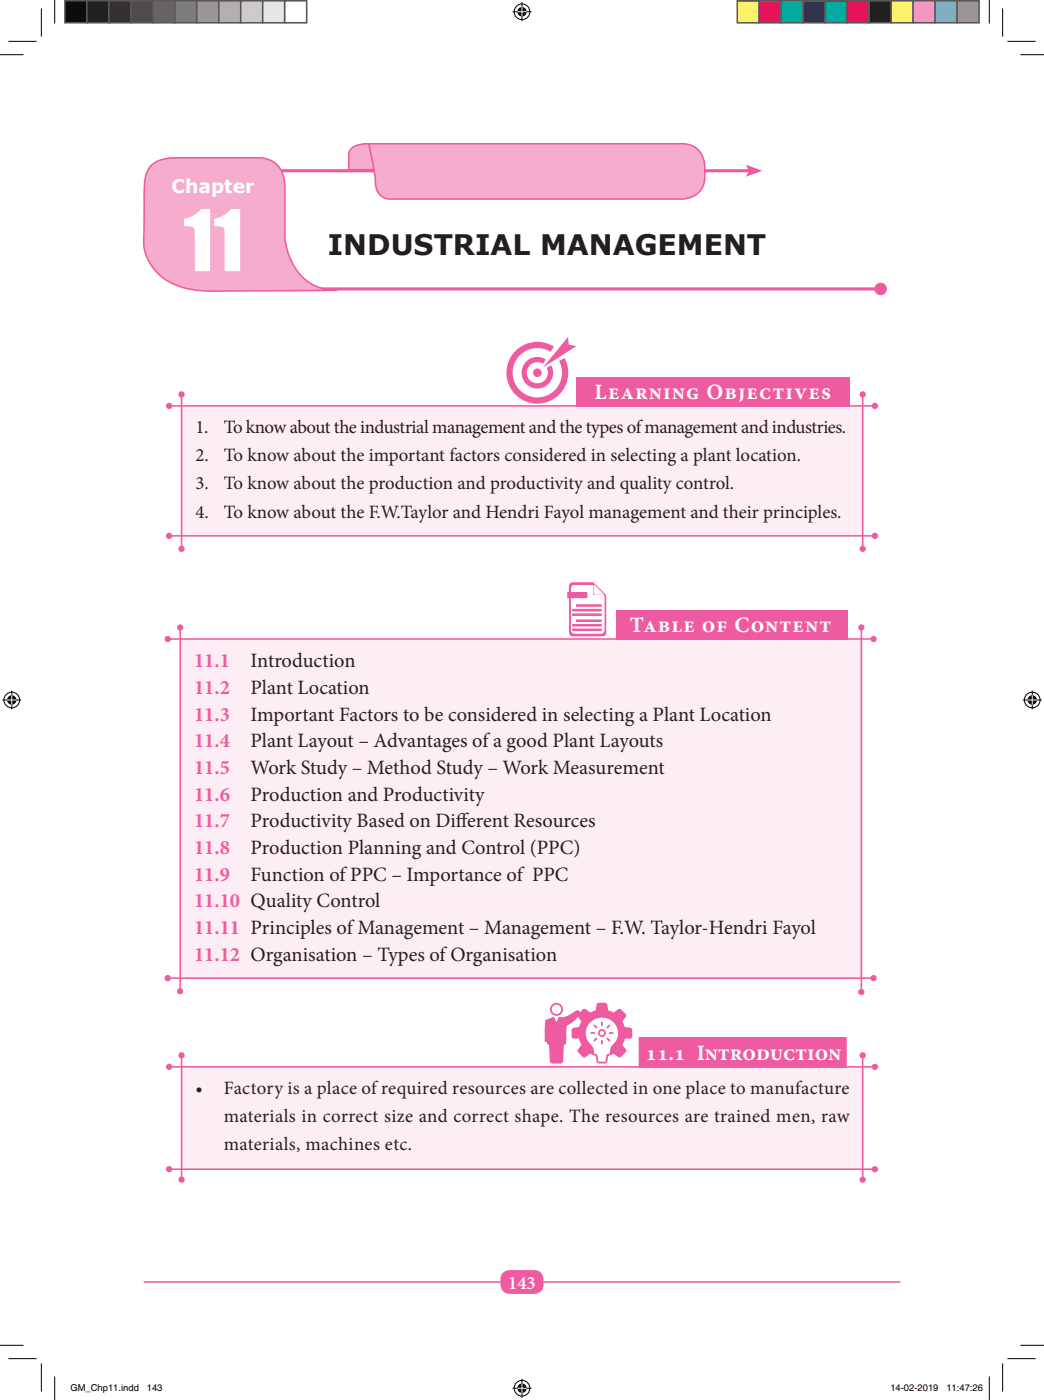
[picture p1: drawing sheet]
<svg xmlns="http://www.w3.org/2000/svg" width="235mm" height="315mm" viewBox="0 0 235 315" stroke-linecap="round" stroke-linejoin="round" font-family="sans-serif">
<path d="M32.3 288.1h170" fill="none" stroke="#ef5ba1" stroke-width=".35"/>
<path d="M112.9 286.2a2.32 2.32 0 0 1 1.7-.8h5.4a2.47 2.47 0 0 1 2.1 3.2 2.04 2.04 0 0 1-2.1 2.2h-5.4a2.47 2.47 0 0 1-2.1-3.3l.1-.8z" fill="#ef5ba1"/>
<path d="M40.8 239.8h153.2v22.7h-153.2z" fill="#fdedf4"/>
<path d="M38 239.7h158.6" fill="none" stroke="#ef5ba1" stroke-width=".35"/>
<g fill="#ef5ba1">
<circle cx="38" cy="239.7" r=".71"/>
<circle cx="196.6" cy="239.7" r=".71"/>
</g>
<path d="M38 262.7h158.6" fill="none" stroke="#ef5ba1" stroke-width=".35"/>
<g fill="#ef5ba1">
<circle cx="38" cy="262.7" r=".71"/>
<circle cx="196.6" cy="262.7" r=".71"/>
</g>
<path d="M40.8 237.1v28" fill="none" stroke="#ef5ba1" stroke-width=".35"/>
<g fill="#ef5ba1">
<circle cx="40.8" cy="237.1" r=".71"/>
<circle cx="40.8" cy="265.1" r=".71"/>
</g>
<path d="M193.8 237.1v28" fill="none" stroke="#ef5ba1" stroke-width=".35"/>
<g fill="#ef5ba1">
<circle cx="193.8" cy="237.1" r=".71"/>
<circle cx="193.8" cy="265.1" r=".71"/>
</g>
<path d="M143.7 233.2h46.4v6.6h-46.4z" fill="#ef5ba1" stroke="#ef5ba1" stroke-width=".35"/>
<path d="M131 226.8h.6l1 .7 1.3-.5 .1-1.2 .3-.4 1.7-.1 .5 .5 .1 1.2 1.3 .5 1-.7 .4-.1 1.3 1.2 .1 .4-.8 1.2 .5 1.3 1.2 .1 .4 .3 .1 1.7-.3 .4-1.4 .1-.5 1.4 .7 1 .1 .4-1.2 1.3h-.6l-1-.7-1.3 .5-.1 1.2-.3 .4-1.7 .1-.4-.3-.2-1.4-1.3-.5-1 .7-.4 .1-1.3-1.2-.1-.4 .8-1.2-.5-1.4h-1.2l-.4-.3-.1-1.7 .5-.5 1.2-.1 .5-1.3-.7-1-.1-.4z" fill="#ef5ba1"/>
<path d="M132.6 229.8a3.6 3.6 0 0 1 5.2-.1 3.6 3.6 0 0 1-.3 5.2l-.3 .7-.2 1.1-.7 .4-.3 1.5-1.5-.1-.3-1.5-.7-.3a2.97 2.97 0 0 0-1.3-2.6 3.4 3.4 0 0 1 .4-4.3z" fill="#fff"/>
<g fill="#ef5ba1">
<path d="M131.3 227.1l1.4 .9 1.5-.7 .3-1.5 1.5-.1 .4 1.7 1.5 .6 1.4-.9 1 1-.9 1.5 .7 1.5 1.6 .3v1.5l-1.4 .1-.2 .1-.7 1.7 .9 1.3-1.1 1.1-1.2-.9-.6 .2 .3-1.1a4 4 0 0 0 .8-5.5 4 4 0 0 0-5.4-1 4 4 0 0 0-1.2 5.4l.9 1.1 .3 1.1-.6-.2-1.3 .9-1-1.1 .9-1.3-.7-1.7-.2-.1-1.3-.1-.1-1.5 1.7-.4 .6-1.5-.9-1.3z"/>
<path d="M134.4 232.1a.89 .89 0 0 1 1.7 0 .89 .89 0 0 1-1.7 0zM134.8 232.1a.48 .48 0 0 0 .9 0 .48 .48 0 0 0-.9 0z"/>
<circle cx="125" cy="226.8" r="1.47"/>
</g>
<circle cx="125" cy="226.8" r="1.06" fill="#fff"/>
<g fill="#ef5ba1">
<path d="M122.6 229.2l1.8-.7 .6 1.1 .6-1.1a4.3 4.3 0 0 0 3.7-1.3 .71 .71 0 0 1 1 .2 .71 .71 0 0 1-.3 1l-1.2 1.2-1.5 1-.1 3.9-.5 .2-.2 3.9-.5 .4h-1.9l-.5-.4-.2-3.9h-.4l-.1-.6h-.3l-.2-.1v-3.5z"/>
<path d="M122.9 229.5l1.3-.5 .6 1.1v4.2h-1.5v-.5l-.5-.1z"/>
<path d="M123.8 234.7h1v3.9h-.5l-.3-.2z"/>
<path d="M125.2 234.7h1.1l-.2 3.7-.3 .2h-.6z"/>
<path d="M125.8 228.9a6.7 6.7 0 0 0 3.9-1.5l.2 .1a2.94 2.94 0 0 1-1.6 2l-1.4 .9-.1 3.9h-1.6v-4.2z"/>
<path d="M135.1 229.6l.3 .1v.7l-.2 .2-.2-.2z"/>
<path d="M132.7 232l.8-.1 .2 .2-.2 .2h-.6z"/>
<path d="M133.4 230.3h.3l.5 .4v.3l-.3 .1-.5-.5z"/>
<path d="M136.9 232l.7-.1 .2 .2-.2 .2h-.6z"/>
<path d="M136.8 230.3h.3v.3l-.7 .5-.1-.4z"/>
<path d="M135.1 233.7l.3 .2v.6l-.2 .2-.2-.2z"/>
<path d="M133.9 233.2h.3v.3l-.7 .5-.1-.3z"/>
<path d="M136.3 233.2h.3l.5 .5v.3h-.3l-.5-.5z"/>
</g>
<path d="M168.8 38.4h-107.8v26.5h136.9" fill="none" stroke="#ef5ba1" stroke-width=".71" stroke-linecap="butt"/>
<g fill="#ef5ba1">
<path d="M167.5 37l3.8 1.4-3.8 1.3a1.94 1.94 0 0 0 0-2.7z"/>
<circle cx="197.9" cy="64.9" r="1.41"/>
</g>
<path d="M40.8 91.3h153.2v29h-153.2z" fill="#fdedf4"/>
<path d="M38 91.2h158.6" fill="none" stroke="#ef5ba1" stroke-width=".35"/>
<g fill="#ef5ba1">
<circle cx="38" cy="91.2" r=".71"/>
<circle cx="196.6" cy="91.2" r=".71"/>
</g>
<path d="M38 120.4h158.6" fill="none" stroke="#ef5ba1" stroke-width=".35"/>
<g fill="#ef5ba1">
<circle cx="38" cy="120.4" r=".71"/>
<circle cx="196.6" cy="120.4" r=".71"/>
</g>
<path d="M40.8 88.6v34.7" fill="none" stroke="#ef5ba1" stroke-width=".35"/>
<g fill="#ef5ba1">
<circle cx="40.8" cy="88.6" r=".71"/>
<circle cx="40.8" cy="123.3" r=".71"/>
</g>
<path d="M193.8 88.6v34.7" fill="none" stroke="#ef5ba1" stroke-width=".35"/>
<g fill="#ef5ba1">
<path d="M129.4 84.7h61.5v6.6h-61.5z"/>
<path d="M127.6 75.7l.2 1.7 1.7 .4-7.5 4.8z"/>
<path d="M116.2 78.5a6.9 6.9 0 0 1 8.3-.6l-.8 1.2a5.6 5.6 0 0 0-8.4 3.5 5.6 5.6 0 0 0 6.2 6.7 5.6 5.6 0 0 0 4.1-8.2l1.3-.6a7 7 0 0 1-2.4 9.1 7 7 0 0 1-9.3-1.7 7 7 0 0 1 1-9.4z"/>
<path d="M118.2 81.2a3.5 3.5 0 0 1 4.4-.4l-.6 1a2.37 2.37 0 0 0-3.6 1.5 2.37 2.37 0 0 0 2.7 2.8 2.37 2.37 0 0 0 1.7-3.5l1.1-.5a3.5 3.5 0 0 1-1.2 4.6 3.5 3.5 0 0 1-4.7-.7 3.5 3.5 0 0 1 .2-4.8z"/>
<circle cx="193.8" cy="88.6" r=".71"/>
<circle cx="193.8" cy="123.3" r=".71"/>
<circle cx="120.7" cy="83.8" r=".97"/>
</g>
<path d="M33.9 37.3a6.2 6.2 0 0 1 4.2-1.8h19.9a5.6 5.6 0 0 1 6 5.5v12.2a14.1 14.1 0 0 0 5.4 10.3 10.8 10.8 0 0 0 6.2 1.7l-21.5 .2a55 55 0 0 1-12.5-.7 11.3 11.3 0 0 1-9.3-12.6l.1-6a29.1 29.1 0 0 1 .5-7.2z" fill="#f6adcd"/>
<path d="M33.9 37.3a6.2 6.2 0 0 1 4.2-1.8h19.9a5.6 5.6 0 0 1 6 5.5v12.2a14.1 14.1 0 0 0 5.4 10.3 10.8 10.8 0 0 0 6.2 1.7l-21.5 .2a55 55 0 0 1-12.5-.7 11.3 11.3 0 0 1-9.3-12.6l.1-6a29.1 29.1 0 0 1 .5-7.2z" fill="none" stroke="#ef5ba1" stroke-width=".35"/>
<path d="M78.9 33.4a6.2 6.2 0 0 1 4.1-1.1l1.2 5.8h-5.8v-3.3l.1-.8z" fill="#f6adcd"/>
<path d="M78.9 33.4a6.2 6.2 0 0 1 4.1-1.1l1.2 5.8h-5.8v-3.3l.1-.8z" fill="none" stroke="#ef5ba1" stroke-width=".35"/>
<path d="M82.8 32.3h70.5a5 5 0 0 1 5.1 5.1v2.2a5 5 0 0 1-5.1 5.1h-65.7a3.4 3.4 0 0 1-3.2-3.6 53 53 0 0 0-1.6-8.8z" fill="#f6adcd"/>
<path d="M82.8 32.3h70.5a5 5 0 0 1 5.1 5.1v2.2a5 5 0 0 1-5.1 5.1h-65.7a3.4 3.4 0 0 1-3.2-3.6 53 53 0 0 0-1.6-8.8z" fill="none" stroke="#ef5ba1" stroke-width=".35"/>
<path d="M40.5 143.7h153.2v76h-153.2z" fill="#fdedf4"/>
<path d="M37.7 143.6h158.6" fill="none" stroke="#ef5ba1" stroke-width=".35"/>
<g fill="#ef5ba1">
<circle cx="37.7" cy="143.6" r=".71"/>
<circle cx="196.3" cy="143.6" r=".71"/>
</g>
<path d="M37.7 219.8h158.6" fill="none" stroke="#ef5ba1" stroke-width=".35"/>
<g fill="#ef5ba1">
<circle cx="37.7" cy="219.8" r=".71"/>
<circle cx="196.3" cy="219.8" r=".71"/>
</g>
<path d="M40.5 141v81.7" fill="none" stroke="#ef5ba1" stroke-width=".35"/>
<g fill="#ef5ba1">
<circle cx="40.5" cy="141" r=".71"/>
<circle cx="40.5" cy="222.7" r=".71"/>
</g>
<path d="M193.5 141v81.9" fill="none" stroke="#ef5ba1" stroke-width=".35"/>
<g fill="#ef5ba1">
<path d="M138.5 137.1h52.1v6.6h-52.1z"/>
<path d="M133.6 131.5l-.1 2.1h2.2zM128.6 131.6a1.39 1.39 0 0 0-.2 1.4h3.6v1.4l-3.7 .1v7a.76 .76 0 0 0 .8 .8h5.9a.76 .76 0 0 0 .8-.8v-7.7l-2.5-.1v-2.2h-4.2zM128.1 131l.5-.2h4.7l2.9 3v8.3a.8 .8 0 0 1-.9 .9h-6.5a.81 .81 0 0 1-.9-.9v-7.6l-.4-.1v-1.3l.4-.1v-1.6z"/>
<circle cx="193.5" cy="141" r=".71"/>
<circle cx="193.5" cy="222.9" r=".71"/>
</g>
<g fill="#fff">
<path d="M133.6 131.5l2.1 2.1h-2.2z"/>
<path d="M129.4 139.2v.6l5.8-.1-.1-.5zM129.4 135.8l.1 .6 5.7-.1v-.5zM128.6 141.3v.5l6.6-.1-.1-.5zM128.6 140.2v.6h6.5a.3 .3 0 0 0 .1-.3 .3 .3 0 0 0-.2-.3zM128.6 137.9v.5h6.5l.1-.1-.1-.5zM128.6 136.8l.1 .6h6.4l.1-.2-.1-.4zM128.6 131.6l.5-.1h4.2v2.2l2.5 .1v7.7a.76 .76 0 0 1-.8 .8h-5.9a.76 .76 0 0 1-.8-.8v-7l3.7-.1v-1.4h-3.6a1.38 1.38 0 0 1 .2-1.4z"/>
</g>
<g fill="#ef5ba1">
<path d="M128.6 136.8h6.5l.1 .4-.1 .2h-6.4z"/>
<path d="M128.6 137.9l6.5-.1 .1 .5-.1 .1h-6.5z"/>
<path d="M128.6 140.2h6.4a.3 .3 0 0 1 .2 .3 .3 .3 0 0 1-.1 .3h-6.5z"/>
<path d="M128.6 141.3l6.5-.1 .1 .5-6.6 .1z"/>
<path d="M129.4 135.8h5.8v.5l-5.7 .1z"/>
<path d="M129.4 139.2h5.7l.1 .5-5.8 .1z"/>
</g>
<g fill="none" stroke="#fff" stroke-width=".44">
<path d="M12.3 0v5.3M222.3 0v5.3M0 12.3h5.3M1.9 9.3h6.3M9.3 1.9v6.3M115.2 2.6h4.2M117.3 .5v4.3M225.3 1.9v6.3M226.4 9.3h6.3M229.3 12.3h5.3M.5 157.3h4.3M2.6 155.2v4.2"/>
<path d="M229.8 157.3h4.3M231.9 155.2v4.2M0 302.3h5.3M1.9 305.3h6.3M9.3 306.3v6.4M12.3 309.3v5.3M115.2 311.9h4.2M117.3 309.8v4.3M222.3 309.3v5.3M225.3 306.3v6.4M226.4 305.3h6.3M229.3 302.3h5.3"/>
<circle cx="117.3" cy="2.6" r="1.76"/>
<circle cx="117.3" cy="2.6" r="1.06"/>
<circle cx="2.6" cy="157.3" r="1.76"/>
<circle cx="2.6" cy="157.3" r="1.06"/>
<circle cx="231.9" cy="157.3" r="1.76"/>
<circle cx="231.9" cy="157.3" r="1.06"/>
<circle cx="117.3" cy="311.9" r="1.76"/>
<circle cx="117.3" cy="311.9" r="1.06"/>
</g>
<g fill="none" stroke="#000" stroke-width=".22">
<path d="M12.3 0v5.3M222.3 0v5.3M0 12.3h5.3M1.9 9.3h6.3M9.3 1.9v6.3M115.2 2.6h4.2M117.3 .5v4.3M225.3 1.9v6.3M226.4 9.3h6.3M229.3 12.3h5.3M.5 157.3h4.3M2.6 155.2v4.2"/>
<path d="M229.8 157.3h4.3M231.9 155.2v4.2M0 302.3h5.3M1.9 305.3h6.3M9.3 306.3v6.4M12.3 309.3v5.3M115.2 311.9h4.2M117.3 309.8v4.3M222.3 309.3v5.3M225.3 306.3v6.4M226.4 305.3h6.3M229.3 302.3h5.3"/>
<circle cx="117.3" cy="2.6" r="1.76"/>
<circle cx="2.6" cy="157.3" r="1.76"/>
<circle cx="231.9" cy="157.3" r="1.76"/>
<circle cx="117.3" cy="311.9" r="1.76"/>
</g>
<g fill="#000">
<path d="M14.6 .2h4.9v4.9h-4.9z"/>
<circle cx="117.3" cy="2.6" r="1.06"/>
<circle cx="2.6" cy="157.3" r="1.06"/>
<circle cx="231.9" cy="157.3" r="1.06"/>
<circle cx="117.3" cy="311.9" r="1.06"/>
</g>
<path d="M116.2 2.6h2.1M117.3 1.6v2.1M1.6 157.3h2.1M2.6 156.2v2.1M230.9 157.3h2.1M231.9 156.2v2.1M116.2 311.9h2.1M117.3 310.9v2.1" fill="none" stroke="#fff" stroke-width=".22"/>
<path d="M14.6 .2h4.9v4.9h-4.9z" fill="none" stroke="#595959" stroke-width=".35"/>
<path d="M19.5 .2h5v4.9h-5z" fill="#1a1a1a"/>
<path d="M19.5 .2h5v4.9h-5z" fill="none" stroke="#595959" stroke-width=".35"/>
<path d="M24.5 .2h4.9v4.9h-4.9z" fill="#333"/>
<path d="M24.5 .2h4.9v4.9h-4.9z" fill="none" stroke="#595959" stroke-width=".35"/>
<path d="M29.4 .2h4.9v4.9h-4.9z" fill="#4d4d4d"/>
<path d="M29.4 .2h4.9v4.9h-4.9z" fill="none" stroke="#595959" stroke-width=".35"/>
<path d="M34.3 .2h5v4.9h-5z" fill="#666"/>
<path d="M34.3 .2h5v4.9h-5z" fill="none" stroke="#595959" stroke-width=".35"/>
<path d="M39.3 .2h4.9v4.9h-4.9z" fill="#808080"/>
<path d="M39.3 .2h4.9v4.9h-4.9z" fill="none" stroke="#595959" stroke-width=".35"/>
<path d="M44.2 .2h5v4.9h-5z" fill="#999"/>
<path d="M44.2 .2h5v4.9h-5z" fill="none" stroke="#595959" stroke-width=".35"/>
<path d="M49.2 .2h4.9v4.9h-4.9z" fill="#b3b3b3"/>
<path d="M49.2 .2h4.9v4.9h-4.9z" fill="none" stroke="#595959" stroke-width=".35"/>
<path d="M54.1 .2h4.9v4.9h-4.9z" fill="#ccc"/>
<path d="M54.1 .2h4.9v4.9h-4.9z" fill="none" stroke="#595959" stroke-width=".35"/>
<path d="M59 .2h5v4.9h-5z" fill="#e6e6e6"/>
<path d="M59 .2h5v4.9h-5z" fill="none" stroke="#595959" stroke-width=".35"/>
<path d="M64 .2h4.9v4.9h-4.9z" fill="#fff"/>
<path d="M64 .2h4.9v4.9h-4.9z" fill="none" stroke="#595959" stroke-width=".35"/>
<path d="M165.7 .2h4.9v4.9h-4.9z" fill="#fff101"/>
<path d="M165.7 .2h4.9v4.9h-4.9z" fill="none" stroke="#595959" stroke-width=".35"/>
<path d="M170.6 .2h4.9v4.9h-4.9z" fill="#ed028c"/>
<path d="M170.6 .2h4.9v4.9h-4.9z" fill="none" stroke="#595959" stroke-width=".35"/>
<path d="M175.5 .2h5v4.9h-5z" fill="#00aeef"/>
<path d="M175.5 .2h5v4.9h-5z" fill="none" stroke="#595959" stroke-width=".35"/>
<path d="M180.5 .2h4.9v4.9h-4.9z" fill="#2e3092"/>
<path d="M180.5 .2h4.9v4.9h-4.9z" fill="none" stroke="#595959" stroke-width=".35"/>
<path d="M185.4 .2h5v4.9h-5z" fill="#00a54f"/>
<path d="M185.4 .2h5v4.9h-5z" fill="none" stroke="#595959" stroke-width=".35"/>
<path d="M190.4 .2h4.9v4.9h-4.9z" fill="#ee1d23"/>
<path d="M190.4 .2h4.9v4.9h-4.9z" fill="none" stroke="#595959" stroke-width=".35"/>
<path d="M195.3 .2h4.9v4.9h-4.9z" fill="#231f20"/>
<path d="M195.3 .2h4.9v4.9h-4.9z" fill="none" stroke="#595959" stroke-width=".35"/>
<path d="M200.2 .2h5v4.9h-5z" fill="#fff79a"/>
<path d="M200.2 .2h5v4.9h-5z" fill="none" stroke="#595959" stroke-width=".35"/>
<path d="M205.2 .2h4.9v4.9h-4.9z" fill="#f499c2"/>
<path d="M205.2 .2h4.9v4.9h-4.9z" fill="none" stroke="#595959" stroke-width=".35"/>
<path d="M210.1 .2h5v4.9h-5z" fill="#6bcff6"/>
<path d="M210.1 .2h5v4.9h-5z" fill="none" stroke="#595959" stroke-width=".35"/>
<path d="M215.1 .2h4.9v4.9h-4.9z" fill="#939598"/>
<path d="M215.1 .2h4.9v4.9h-4.9z" fill="none" stroke="#595959" stroke-width=".35"/>
<g fill="none" stroke="#fff" stroke-width=".22">
<path d="M16.1 311.1a.68 .68 0 0 1 1.2 .3h-.2a.55 .55 0 0 0-.9-.1 .55 .55 0 0 0 .1 .8 .55 .55 0 0 0 .8-.2l-.5-.1v-.1h.7v.8l-.2-.2a.77 .77 0 0 1-1.1-.1 .77 .77 0 0 1 .1-1.1zM17.6 310.9h.3l.5 1.3 .4-1.3h.3v1.6h-.2v-1.3l-.5 1.3h-.1l-.5-1.3v1.3h-.2zM19.2 312.6l1.2 .1zM20.7 311.1a.66 .66 0 0 1 1.1 .3h-.2a.52 .52 0 0 0-.7-.1 .52 .52 0 0 0-.1 .8 .52 .52 0 0 0 .8 0v-.2h.2a.73 .73 0 0 1-1 .5 .73 .73 0 0 1-.2-1.1zM22.1 310.9h.2v.6l.3-.2 .3 .2 .1 1h-.2v-.9l-.2-.1-.3 .2v.8h-.2zM23.2 311.4h.2v.1a.5 .5 0 0 1 .8 .4 .5 .5 0 0 1-.8 .4v.6h-.2zM23.5 311.6l.1-.1a.36 .36 0 0 1 .5 .5 .36 .36 0 0 1-.7 .1zM24.5 311.3l.5-.3v1.5h-.1v-1.1h-.4zM25.7 311.3l.5-.3v1.5h-.2v-1.1h-.3zM26.8 312.2h.2v.3h-.2zM27.4 310.9h.2v.3h-.2zM27.4 311.4h.2v1.1h-.2z"/>
<path d="M27.8 311.4h.2v.1l.4-.2 .2 .1 .1 1.1h-.1l-.1-.9-.2-.1-.3 .2v.8h-.2zM29.1 311.5l.3-.2 .3 .2v-.6h.2v1.6h-.1v-.2a.54 .54 0 0 1-.8-.1 .54 .54 0 0 1 .1-.7zM29.2 311.6l.1-.1a.37 .37 0 0 1 .5 .4 .37 .37 0 0 1-.6 .3zM30.3 311.5l.3-.2 .3 .2v-.6h.2v1.6h-.2v-.2a.54 .54 0 0 1-.7-.1 .54 .54 0 0 1 .1-.7zM30.4 311.6l.1-.1a.37 .37 0 0 1 .4 .4 .37 .37 0 0 1-.5 .3zM33.2 311.3l.6-.3v1.5h-.2v-1.1h-.4zM34.9 311.3v.7h-.5zM34.9 311h.2v1h.2v.1h-.2v.4h-.2v-.4h-.7zM35.6 311.1a.43 .43 0 0 1 .7-.1 .43 .43 0 0 1-.1 .7 .5 .5 0 0 1-.1 .8 .5 .5 0 0 1-.7-.5h.2a.32 .32 0 0 0 .3 .4 .32 .32 0 0 0 .4-.4 .32 .32 0 0 0-.5-.2l.1-.2a.27 .27 0 0 0 .3-.2 .27 .27 0 0 0-.2-.3 .27 .27 0 0 0-.3 .2l-.2 .2zM200.3 311.3l.5-.3v1.5h-.2v-1.1h-.3zM202 311.3v.7h-.5zM202 311h.1v1h.3v.1h-.3v.4h-.1v-.4h-.7z"/>
<path d="M202.5 311.8h.5v.2h-.5zM203.4 311.1a.61 .61 0 0 1 .8 .1 .61 .61 0 0 1 0 .8 .53 .53 0 0 1-.6 .5 .53 .53 0 0 1-.4-.8zM203.6 311.2a.6 .6 0 0 1 .5 .4 .6 .6 0 0 1-.2 .6 .42 .42 0 0 1-.5-.1 .42 .42 0 0 1 0-.5zM204.5 311.1a.49 .49 0 0 1 .8 .1 .49 .49 0 0 1-.3 .7l-.4 .4h.8v.2h-1l.1-.4a.87 .87 0 0 0 .7-.8l-.4-.1-.2 .3h-.2zM205.6 311.8h.5v.2h-.5zM206.4 311.1a.49 .49 0 0 1 .8 .1 .49 .49 0 0 1-.3 .7l-.4 .4h.8v.2h-1.1l.2-.4a.87 .87 0 0 0 .6-.8l-.4-.1-.1 .3h-.2zM207.7 311.1a.61 .61 0 0 1 .7 .1 .61 .61 0 0 1 0 .8 .53 .53 0 0 1-.6 .5 .53 .53 0 0 1-.4-.8zM207.8 311.2a.6 .6 0 0 1 .5 .4 .6 .6 0 0 1-.1 .6 .42 .42 0 0 1-.6-.1 .42 .42 0 0 1 0-.5zM208.8 311.3l.5-.3v1.5h-.2v-1.1h-.3zM209.9 311.1a.59 .59 0 0 1 .8 .1 .59 .59 0 0 1 .1 .7 .49 .49 0 0 1-.4 .6 .49 .49 0 0 1-.6-.4l.6 .2 .2-.5a.48 .48 0 0 1-.7 0 .48 .48 0 0 1 0-.7zM212.9 311.3l.5-.3v1.5h-.2v-1.1h-.3zM214 311.3l.6-.3v1.5h-.2v-1.1h-.4z"/>
<path d="M215.2 312.2h.2v.3h-.2zM215.2 311.4h.2v.2h-.2zM216.3 311.3v.7h-.5zM216.3 311h.2v1h.2v.1h-.2v.4h-.2v-.4h-.6zM216.9 311h1l-.6 1.5h-.2v-.3l.6-1h-.8zM218.1 312.2h.3v.3h-.3zM218.1 311.4h.3v.2h-.3zM218.8 311.1a.49 .49 0 0 1 .8 .1 .49 .49 0 0 1-.4 .7l-.4 .4h.8v.2h-1l.1-.4a.87 .87 0 0 0 .7-.8l-.4-.1-.2 .3h-.2zM220.1 311.1l.4-.1 .3 .4-.6-.2-.2 .5a.5 .5 0 0 1 .8 .2 .5 .5 0 0 1-.4 .7 .5 .5 0 0 1-.6-.6l.1-.7z"/>
<circle cx="210.3" cy="311.5" r=".32"/>
<circle cx="220.3" cy="312" r=".32"/>
</g>
<text font-size="17.6" fill="#fff" x="41.3" y="60.9">11</text>
<text font-size="6.3" fill="#231f20" x="73.7" y="57.2">INDUSTRIAL MANAGEMENT</text>
<g font-size="4.9" fill="#fff">
<text x="133.6" y="89.7">Learning Objectives</text>
<text x="141.5" y="142.1">Table of Content</text>
<text x="145.1" y="238.3">11.1 Introduction</text>
</g>
<g font-size="4.6" fill="#ef5ba1">
<text x="43.6" y="149.9">11.1</text>
<text x="43.6" y="155.9">11.2</text>
<text x="43.6" y="161.9">11.3</text>
<text x="43.6" y="167.9">11.4</text>
<text x="43.6" y="173.9">11.5</text>
<text x="43.6" y="179.9">11.6</text>
<text x="43.6" y="185.9">11.7</text>
<text x="43.6" y="191.9">11.8</text>
<text x="43.6" y="197.9">11.9</text>
<text x="43.6" y="203.9">11.10 Quality Control</text>
<text x="43.6" y="209.9">11.11 Principles of Management – Management – F.W. Taylor-Hendri Fayol</text>
<text x="43.6" y="215.9">11.12 Organisation – Types of Organisation</text>
</g>
<g font-size="4.6" fill="#231f20">
<text x="56.3" y="149.9">Introduction</text>
<text x="56.3" y="155.9">Plant Location</text>
<text x="56.3" y="161.9">Important Factors to be considered in selecting a Plant Location</text>
<text x="56.3" y="167.9">Plant Layout – Advantages of a good Plant Layouts</text>
<text x="56.3" y="173.9">Work Study – Method Study – Work Measurement</text>
<text x="56.3" y="179.9">Production and Productivity</text>
<text x="56.3" y="185.9">Productivity Based on Dif</text>
<text x="102.5" y="185.9">ferent Resources</text>
<text x="56.3" y="191.9">Production Planning and Control (PPC)</text>
<text x="56.3" y="197.9">Function of PPC – Importance of PPC</text>
</g>
<g font-size="4.2" fill="#fff">
<text x="38.5" y="43.4">Chapter</text>
<text x="114.2" y="289.6">143</text>
</g>
<g font-size="4.2" fill="#231f20">
<text x="43.9" y="97.3">1.</text>
<text x="50.3" y="97.3">To know about the industrial management and the types of management and industries.</text>
<text x="43.9" y="103.6">2.</text>
<text x="50.3" y="103.6">To know about the important factors considered in selecting a plant location.</text>
<text x="43.9" y="110">3.</text>
<text x="50.3" y="110">To know about the production and productivity and quality control.</text>
<text x="43.9" y="116.3">4.</text>
<text x="50.3" y="116.3">To know about the F.W.Taylor and Hendri Fayol management and their principles.</text>
<text x="43.9" y="245.8">•</text>
<text x="50.3" y="245.8">Factory is a place of required resources are collected in one place to manufacture</text>
<text x="50.3" y="252.2">materials in correct size and correct shape. The resources are trained men, raw</text>
<text x="50.3" y="258.5">materials, machines etc.</text>
</g>
<g font-size="2.1">
<text x="15.8" y="312.5">GM_Chp11.indd</text>
<text x="33" y="312.5">143</text>
<text x="200.1" y="312.5">14-02-2019</text>
<text x="212.7" y="312.5">11:47:26</text>
</g>
</svg>
